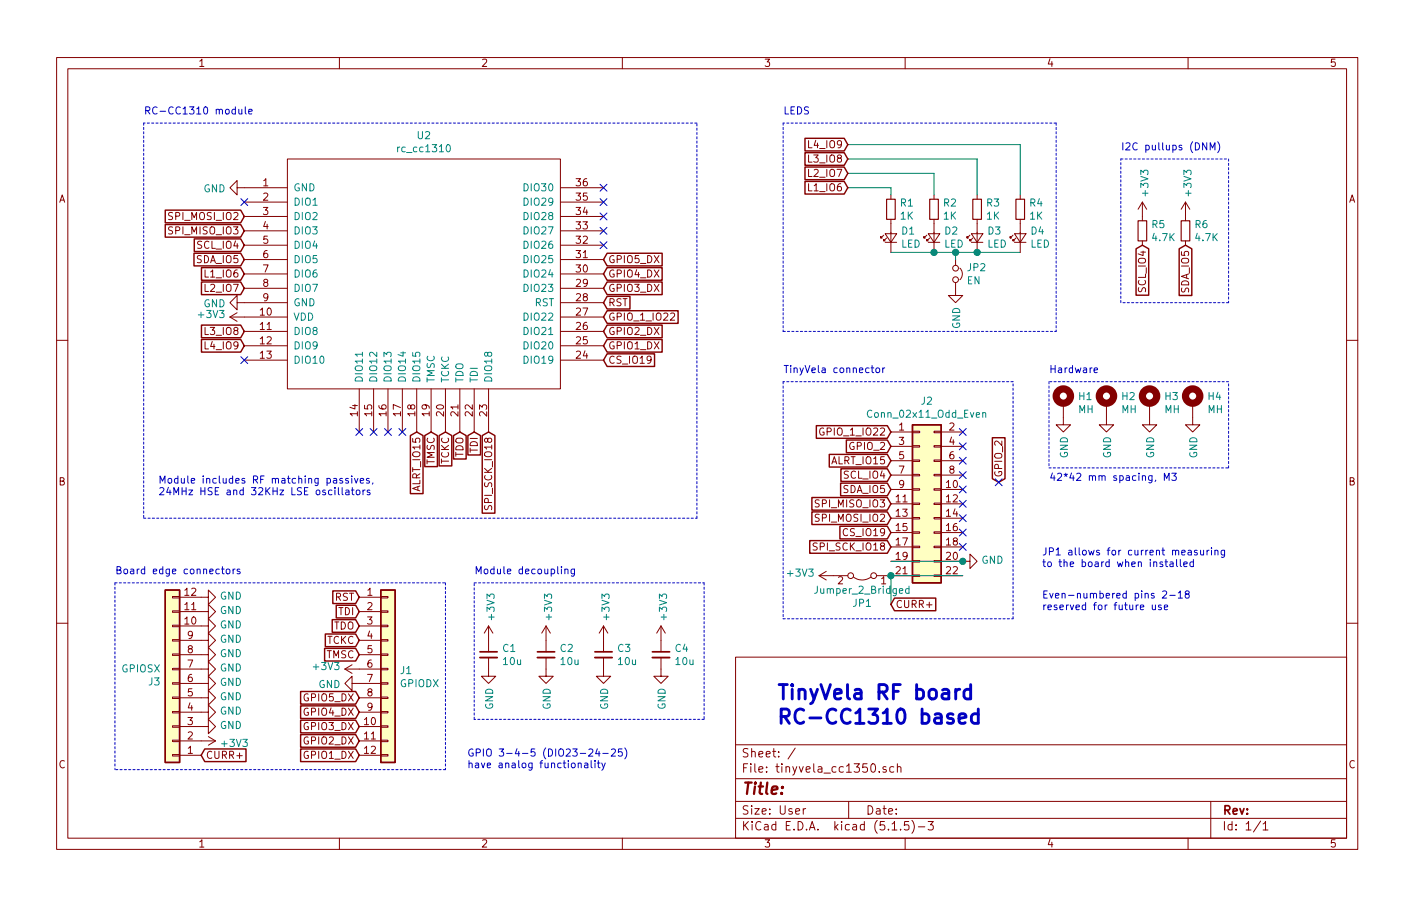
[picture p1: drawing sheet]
<svg xmlns="http://www.w3.org/2000/svg" width="250mm" height="160mm" viewBox="0 0 250 160" stroke-linecap="round" stroke-linejoin="round" font-family="sans-serif">
<g fill="none" stroke="#840000" stroke-width=".18">
<path d="M10 10.2h230v140h-230zM12 12.2h226v136h-226zM60 10.2v2M110 10.2v2M160 10.2v2M210 10.2v2M41.9 33.2v-1.3l-1.3 1.3 1.3 1.3v-1.3h8.9M43.2 35.7h7.6M43.2 38.3h7.6M50.8 28.1h48.3v40.6h-48.3zM99.1 33.2h7.6M99.1 35.7h7.6"/>
<path d="M99.1 38.3h7.6M157.5 34.5v.7M157.5 38.8v5.8M165.1 34.5v.7M165.1 38.8v5.8M172.7 34.5v.7M172.7 38.8v5.8M180.3 34.5v.7M180.3 38.8v5.8M201.9 35.7l-.7 1.3M201.9 35.7v3.3M201.9 35.7l.8 1.3"/>
<path d="M209.5 35.7l-.7 1.3M209.5 35.7v3.3M209.5 35.7l.8 1.3M40.6 56l1.3 .8M40.6 56h10.2M41.9 53.5v-1.3l-1.3 1.3 1.3 1.3v-1.3h8.9M41.9 55.3l-1.3 .7M43.2 40.8h7.6M43.2 43.3h7.6M43.2 45.9h7.6M43.2 48.4h7.6M43.2 51h7.6"/>
<path d="M43.2 58.6h7.6M99.1 56h7.6M99.1 40.8h7.6M99.1 43.3h7.6M99.1 45.9h7.6M99.1 48.4h7.6M99.1 51h7.6M99.1 53.5h7.6M99.1 58.6h7.6M118.5 55.5l.5-.2 .3 .4-.1 .2-.7 .7h.8M156.2 41.6l-.5 .5v-.3v.3h.3M156.5 41.3h2l-1 1.5z"/>
<path d="M156.5 42.8h2M156.7 42.1l-.5 .5v-.3v.3h.3M163.8 41.6l-.5 .5v-.3v.3h.3M164.1 41.3h2l-1 1.5zM164.1 42.8h2M164.3 42.1l-.5 .5v-.3v.3h.3M168.9 50v2.2h1.3l-1.3 1.3-1.3-1.3h1.3M168.9 45.9v1M169.7 47.4a1.41 1.41 0 0 1 0 2M171.4 41.6l-.5 .5v-.3v.3h.3M171.7 41.3h2l-1 1.5zM171.7 42.8h2"/>
<path d="M172 42.1l-.6 .5v-.3v.3h.3M179.1 41.6l-.5 .5v-.3v.3h.2M179.3 41.3h2.1l-1.1 1.5zM179.3 42.8h2.1M179.6 42.1l-.5 .5v-.3v.3h.2M201.9 42.6v.7M209.5 42.6v.7M10 60.2h2M43.2 61.1h7.6M43.2 63.7h7.6M63.5 68.7v7.7M66 68.7v7.7"/>
<path d="M68.6 68.7v7.7M71.1 68.7v7.7M73.7 68.7v7.7M76.2 68.7v7.7M78.7 68.7v7.7M81.3 68.7v7.7M83.8 68.7v7.7M86.4 68.7v7.7M99.1 61.1h7.6M99.1 63.7h7.6M145.6 75.7a.59 .59 0 0 0-.7 .6 .59 .59 0 0 0 .7 .6l.1-.5h-.3M157.5 76.4h3.8"/>
<path d="M157.5 78.9h3.8M161.3 78.8h1.3v.2h-1.3zM161.3 76.2h1.3v.3h-1.3zM165.1 78.8h1.3v.2h-1.3zM165.1 76.2h1.3v.3h-1.3zM166.4 76.4h3.8M166.4 78.9h3.8M188 71.3v3.8h1.2l-1.2 1.3-1.3-1.3h1.3M195.6 71.3v3.8h1.2l-1.2 1.3-1.3-1.3h1.3M203.2 71.3v3.8h1.3l-1.3 1.3-1.3-1.3h1.3M210.8 71.3v3.8h1.3l-1.3 1.3-1.3-1.3h1.3M238 60.2h2"/>
<path d="M85.7 89.4l-.1 .5 .3 .2 .3-.1 .2-.6h.4l.1 .2v.5M144.4 96.1l-.4-.1-.3 .2 .1 .3 .6 .3v.3l-.2 .1h-.5M157.5 86.5h3.8M157.5 89.1h3.8M157.5 91.6h3.8M157.5 94.1h3.8M157.5 96.7h3.8M157.5 99.2h3.8M157.5 81.4h3.8M157.5 84h3.8M161.3 94h1.3v.3h-1.3zM161.3 96.6h1.3v.2h-1.3z"/>
<path d="M161.3 99.1h1.3v.3h-1.3zM161.3 91.5h1.3v.2h-1.3zM161.3 86.4h1.3v.3h-1.3zM161.3 83.9h1.3v.2h-1.3zM161.3 81.3h1.3v.3h-1.3zM161.3 88.9h1.3v.3h-1.3zM165.1 94h1.3v.3h-1.3zM165.1 96.6h1.3v.2h-1.3zM165.1 99.1h1.3v.3h-1.3zM165.1 91.5h1.3v.2h-1.3zM165.1 86.4h1.3v.3h-1.3zM165.1 83.9h1.3v.2h-1.3z"/>
<path d="M165.1 81.3h1.3v.3h-1.3zM165.1 88.9h1.3v.3h-1.3zM166.4 99.2h5v-1.2l1.3 1.2-1.3 1.3v-1.3M166.4 86.5h3.8M166.4 89.1h3.8M166.4 91.6h3.8M166.4 94.1h3.8M166.4 96.7h3.8M166.4 81.4h3.8M166.4 84h3.8M10 110.2h2M30.5 115.6h1.2v.3h-1.2z"/>
<path d="M30.5 113.1h1.2v.2h-1.2zM30.5 110.5h1.2v.3h-1.2zM30.5 108h1.2v.2h-1.2zM30.5 105.4h1.2v.3h-1.2zM30.5 118.1h1.2v.3h-1.2zM31.7 110.7h5.1v-1.3l1.3 1.3-1.3 1.2v-1.2M31.7 113.2h5.1v-1.3l1.3 1.3-1.3 1.3v-1.3M31.7 115.7h5.1v-1.2l1.3 1.2-1.3 1.3v-1.3M31.7 118.3h5.1v-1.3l1.3 1.3-1.3 1.2v-1.2M31.7 108.1h5.1v-1.3l1.3 1.3-1.3 1.3v-1.3M31.7 105.6h5.1v-1.3l1.3 1.3-1.3 1.2v-1.2M61 118.3h6.3"/>
<path d="M61 118.3l1.2 .7M62.2 117.5l-1.2 .8M63.5 110.7h3.8M63.5 108.1h3.8M63.5 105.6h3.8M63.5 115.7h3.8M63.5 113.2h3.8M67.3 115.6h1.3v.3h-1.3zM67.3 113.1h1.3v.2h-1.3zM67.3 110.5h1.3v.3h-1.3zM67.3 108h1.3v.2h-1.3zM67.3 118.1h1.3v.3h-1.3z"/>
<path d="M67.3 105.4h1.3v.3h-1.3zM86.4 116.2v3.3h1.2l-1.2 1.3-1.3-1.3h1.3M86.4 110.7v4.5M86.4 110.7l-.8 1.2M86.4 110.7l.7 1.2M96.5 116.2v3.3h1.3l-1.3 1.3-1.3-1.3h1.3M96.5 110.7v4.5M96.5 110.7l-.7 1.2M96.5 110.7l.8 1.2M106.7 116.2v3.3h1.2l-1.2 1.3-1.3-1.3h1.3M106.7 110.7v4.5M106.7 110.7l-.8 1.2"/>
<path d="M106.7 110.7l.7 1.2M116.8 116.2v3.3h1.3l-1.3 1.3-1.2-1.3h1.2M116.8 110.7l-.7 1.2M116.8 110.7v4.5M116.8 110.7l.8 1.2M130 116.2h108v32h-108zM144.8 101.8h5.1M144.8 101.8l1.2 .7M146 101l-1.2 .8M150.9 102a2.54 2.54 0 0 0 3 0M154.9 101.8h6.4M161.3 101.6h1.3v.3h-1.3z"/>
<path d="M165.1 101.6h1.3v.3h-1.3zM166.4 101.8h3.8M238 110.2h2M30.5 123.2h1.2v.3h-1.2zM30.5 125.8h1.2v.2h-1.2zM30.5 128.3h1.2v.3h-1.2zM30.5 130.8h1.2v.3h-1.2zM30.5 120.7h1.2v.2h-1.2zM30.5 133.4h1.2v.2h-1.2zM31.7 120.8h5.1v-1.3l1.3 1.3-1.3 1.3v-1.3M31.7 128.4h5.1v-1.2l1.3 1.2-1.3 1.3v-1.3M31.7 125.9h5.1v-1.3l1.3 1.3-1.3 1.3v-1.3"/>
<path d="M31.7 123.4h5.1v-1.3l1.3 1.3-1.3 1.2v-1.2M31.7 131h6.4M31.7 133.5h3.9M36.8 130.2l1.3 .8M38.1 131l-1.3 .7M62.2 120.8v-1.3l-1.2 1.3 1.2 1.3v-1.3h5.1M63.5 131h3.8M63.5 133.5h3.8M63.5 128.4h3.8M63.5 125.9h3.8M63.5 123.4h3.8M67.3 123.2h1.3v.3h-1.3z"/>
<path d="M67.3 125.8h1.3v.2h-1.3zM67.3 128.3h1.3v.3h-1.3zM67.3 130.8h1.3v.3h-1.3zM67.3 133.4h1.3v.2h-1.3zM67.3 120.7h1.3v.2h-1.3zM130 137.7h108M130 131.7h108M140.6 132.2l-1.3 2M155.4 136.4v.1M156.6 135.6l-.3-.1-.2 .2v.3l.5 .1v.3h-.5M158 135.6l-.4-.1-.3 .3v.6l.3 .1 .4-.1M158.6 135.7l.2-.2 .4 .1 .1 .9"/>
<path d="M158.6 135v1.5M60 148.2v2M110 148.2v2M130 144.7h108M130 141.7h108M142 142.9v1M142.4 142.9l-.4 .3M150 141.7v3M157.7 146.7h.8M159.2 146.6v.1M160 148.2v2M160.6 145.2h-.7l-.1 .7 .2-.1 .6 .1 .1 .2-.1 .5-.2 .1-.6-.1"/>
<path d="M161.2 145a1.71 1.71 0 0 1 0 2.3M162.3 146.2h1.2M164.1 145.2h.9l-.5 .6 .4 .1v.7l-.2 .1-.6-.1M210 148.2v2M214 141.7v6.5M222.8 145.1l-1.2 2M223.3 145.7l.4-.5v1.5M223.3 146.7h.8"/>
<circle cx="168.9" cy="49.4" r=".51"/>
<circle cx="168.9" cy="47.4" r=".51"/>
<circle cx="150.4" cy="101.8" r=".51"/>
<circle cx="154.4" cy="101.8" r=".51"/>
</g>
<path d="M84.8 116.2h3.1M95 116.2h3M105.2 116.2h3M115.3 116.2h3.1" fill="none" stroke="#840000" stroke-width=".33"/>
<path d="M84.8 115.2h3.1M95 115.2h3M105.2 115.2h3M115.3 115.2h3.1" fill="none" stroke="#840000" stroke-width=".3"/>
<g fill="none" stroke="#840000" stroke-width="1.3">
<circle cx="188" cy="70" r="1.27"/>
<circle cx="195.6" cy="70" r="1.27"/>
<circle cx="203.2" cy="70" r="1.27"/>
<circle cx="210.8" cy="70" r="1.27"/>
</g>
<g fill="#ffffc2" stroke="#ffffc2" stroke-width=".18">
<path d="M29.2 104.3h2.5v30.5h-2.5z"/>
<path d="M67.3 104.3h2.5v30.5h-2.5z"/>
<path d="M161.3 75.1h5.1v27.9h-5.1z"/>
</g>
<g fill="none" stroke="#840000" stroke-width=".25">
<path d="M29.2 39.7h13.3l.7 1.1-.7 1.1h-13.3zM29.2 37.1h13.3l.7 1.2-.7 1.1h-13.3zM142.3 32.1h6.9l.7 1.1-.7 1.1h-6.9zM142.3 29.5h6.9l.7 1.1-.7 1.2h-6.9zM142.3 27h6.9l.7 1.1-.7 1.1h-6.9zM142.3 24.4h6.9l.7 1.2-.7 1.1h-6.9zM34.3 44.8h8.2l.7 1.1-.7 1.1h-8.2zM34.3 42.2h8.2l.7 1.1-.7 1.2h-8.2zM35.6 47.3h6.9l.7 1.1-.7 1.1h-6.9zM35.6 49.8h6.9l.7 1.2-.7 1.1h-6.9zM35.6 57.5h6.9l.7 1.1-.7 1.1h-6.9zM107.3 52.4h4.1v2.2h-4.1l-.6-1.1z"/>
<path d="M107.3 54.9h12.6v2.3h-12.6l-.6-1.2zM107.3 57.5h9.7v2.2h-9.7l-.6-1.1zM107.3 44.8h9.7v2.2h-9.7l-.6-1.1zM107.3 47.3h9.7v2.2h-9.7l-.6-1.1zM107.3 49.8h9.7v2.3h-9.7l-.6-1.1zM200.8 44l1.1-.7 1.1 .7v8.2h-2.2zM208.4 44l1.1-.7 1.2 .7v8.2h-2.3zM35.6 60h6.9l.7 1.1-.7 1.1h-6.9zM72.5 77l1.2-.6 1.1 .6v10.3h-2.3zM75.1 77l1.1-.6 1.1 .6v5.5h-2.2zM77.6 77l1.1-.6 1.2 .6v5.4h-2.3zM80.2 77l1.1-.6 1.1 .6v4.1h-2.2z"/>
<path d="M82.7 77l1.1-.6 1.1 .6v3.4h-2.2zM85.2 77l1.2-.6 1.1 .6v13.7h-2.3zM107.3 62.5h8.4v2.3h-8.4l-.6-1.1zM107.3 60h9.7v2.2h-9.7l-.6-1.1zM144.3 75.2h12.5l.7 1.2-.7 1.1h-12.5zM149.6 77.8h7.2l.7 1.1-.7 1.1h-7.2zM161.3 75.1h5.1v27.9h-5.1zM175.4 77.4h2.2v7.2l-1.1 .7-1.1-.7zM143.1 95.6h13.7l.7 1.1-.7 1.1h-13.7zM143.5 87.9h13.3l.7 1.2-.7 1.1h-13.3zM143.5 90.5h13.3l.7 1.1-.7 1.1h-13.3zM146.6 80.3h10.2l.7 1.1-.7 1.2h-10.2z"/>
<path d="M148.5 93h8.3l.7 1.1-.7 1.2h-8.3zM148.6 85.4h8.2l.7 1.1-.7 1.1h-8.2zM148.6 82.9h8.2l.7 1.1-.7 1.1h-8.2zM29.2 104.3h2.5v30.5h-2.5zM57.4 114.6h5.5l.6 1.1-.6 1.2h-5.5zM57.5 112.1h5.4l.6 1.1-.6 1.1h-5.4zM58.7 109.5h4.2l.6 1.2-.6 1.1h-4.2zM58.8 104.5h4.1l.6 1.1-.6 1.1h-4.1zM59.4 107h3.5l.6 1.1-.6 1.1h-3.5zM67.3 104.3h2.5v30.5h-2.5zM158.1 105.7h7.3v2.3h-7.3l-.6-1.2zM36.2 132.4h7.3v2.2h-7.3l-.6-1.1z"/>
<path d="M53.1 132.4h9.8l.6 1.1-.6 1.1h-9.8zM53.1 122.2h9.8l.6 1.2-.6 1.1h-9.8zM53.1 124.8h9.8l.6 1.1-.6 1.1h-9.8zM53.1 127.3h9.8l.6 1.1-.6 1.2h-9.8zM53.1 129.9h9.8l.6 1.1-.6 1.1h-9.8z"/>
</g>
<path d="M79 25.7l.2-.1a.67 .67 0 0 1 .4 .6 .67 .67 0 0 1-.4 .6l-.3-.4zM64.1 62.3v.7M173.7 73.1l.2-.2 .3 .1v.8M173.7 72.9v.9M160.7 104.1h-.4l-.2 .2 .1 .5h.5M160.7 103.6v1.3" fill="none" stroke="#008484" stroke-width=".18"/>
<path d="M156.7 35.2h1.5v3.6h-1.5zM164.3 35.2h1.6v3.6h-1.6zM172 35.2h1.5v3.6h-1.5zM179.6 35.2h1.5v3.6h-1.5zM201.2 39h1.5v3.6h-1.5zM208.8 39h1.5v3.6h-1.5z" fill="none" stroke="#840000" stroke-width=".2"/>
<g fill="none" stroke="#0000c2" stroke-width=".18" stroke-dasharray=".4 .4">
<path d="M25.4 21.8v69.8M123.2 21.8h-97.8M138.4 21.8v36.8M186.7 21.8v36.8M186.7 21.8h-48.3M198.1 28.1h19.1M217.2 28.1v25.4M138.4 58.6h48.3M198.1 53.5v-25.4M217.2 53.5h-19.1M138.4 67.5v41.9M179.1 67.5h-40.7"/>
<path d="M185.4 67.5v15.2M217.2 67.5h-31.8M25.4 91.6h97.8M123.2 91.6v-69.8M185.4 82.7h31.8M217.2 82.7v-15.2M20.3 103h58.4M20.3 103v33.1M78.7 103v33.1M83.8 103h40.7M124.5 103v24.2M138.4 109.4h40.7"/>
<path d="M179.1 109.4v-41.9M78.7 136.1h-58.4M83.8 127.2v-24.2M124.5 127.2h-40.7"/>
</g>
<path d="M149.9 30.6h15.2v3.9M149.9 28.1h22.8v6.4M149.9 25.6h30.4v8.9M149.9 33.2h7.6v1.3M157.5 44.6h22.8M168.9 44.6v1.3M157.5 99.2h12.7M170.2 101.8h-12.7v5" fill="none" stroke="#008400" stroke-width=".18"/>
<g fill="none" stroke="#0000c2" stroke-width=".18">
<path d="M42.2 19.3l.1 .8 .3 .1 .1-.2M42.7 19.3v.9M43.4 18.9v1.1l.1 .2M44 19.7l.6-.1-.1-.2-.4-.1-.1 .2v.6h.5M213.3 25.2v1.3l-.7-1.3v1.3M213.9 26.5v-1.3l.4 1 .5-1v1.3M215.2 25.1a1.47 1.47 0 0 1 0 1.9M154 65h.5M154.2 64.6v1.1l.3 .2M154.9 65.1l.3-.1 .3 .3-.1 .5-.3 .1-.3-.3zM156 65v.9M156.4 65l-.4 .3"/>
<path d="M193.4 65.4l.6-.1v-.2l-.4-.1-.2 .2 .1 .6h.5M59.8 86.2v1.1l.2 .2M60.5 86.2v1.1l.2 .2M60.5 84.6h-.3l-.2 .1 .1 .2 .4 .2v.3h-.5M61.1 86.7h.5l.1 .8M61.6 84.6h-.3l-.2 .1v.2l.5 .2v.3h-.5M61.7 86.9l-.4 .1-.2 .2v.2h.6M62.1 86.6h.5M62.2 84.1v.2M62.2 84.6v.8M62.3 86.2v1.1l.3 .2M62.7 84.6l.3 .8 .3-.8"/>
<path d="M63.1 86.7l.3-.1 .2 .3-.1 .5-.3 .1-.2-.2zM63.7 85l.6-.1-.1-.3h-.3l-.2 .1 .1 .7h.4M64.2 86.6v.9M64.5 86.6l-.3 .3M65.3 84.6h-.4l-.1 .1v.2l.5 .2v.3h-.5M65.4 86.7l-.3-.1-.2 .2v.2l.5 .1v.3h-.5M65.9 85.4l-.1 .2M204.3 84.9l-.1 .2M205.8 84.9v-1.2l.4 .9 .5-.9v1.2M205.9 99.3h.5M206.1 98.9v1.1l.3 .2M206.8 99.4h.5l.1 .8"/>
<path d="M207.1 83.7h.8l-.4 .4 .3 .2 .1 .4-.2 .2-.6-.1M207.4 99.6l-.4 .1-.2 .2v.2h.6M208 98.9v1.1l.2 .2M208.6 98.9v1.1l.2 .2M209.2 99.7l.7-.1-.1-.2-.4-.1-.2 .2 .1 .6h.5M210 97.3h.5l.1 .8M210.6 97.6h-.4l-.2 .2v.3h.6M210.9 99.4l-.3-.1-.3 .3 .2 .5h.4M210.9 98.9v1.3M211.6 97.3h-.3l-.2 .1 .1 .2 .4 .2v.3h-.5M212.2 97.3l.1 .8h.3l.2-.1M212.8 97.3v.8"/>
<path d="M213.4 97.3v.8M213.7 97.3l-.3 .2M214.1 96.8v.2M214.1 97.3v.8M214.8 97.4l.1-.1h.3l.1 .8M214.8 97.3v.8M216.5 97.3v1l-.3 .2h-.3M216.5 97.3h-.4l-.3 .2 .2 .6h.5M39.1 100.6h.5M39.3 100.2v1.1l.3 .1M40 100.7l.2-.1 .4 .1v.5l-.1 .2h-.3l-.2-.1zM41.2 100.6v.8"/>
<path d="M41.6 100.6h-.3l-.1 .2M42.4 100.6h-.3l-.2 .2 .1 .2 .4 .1v.3h-.5M99.2 100.2v.1M99.2 100.6v.8M99.8 100.7l.2-.1h.3l.1 .8M99.8 100.6v.8M101.5 100.6v1l-.2 .3-.3-.1M101.5 100.6h-.3l-.3 .2 .2 .6h.4M203.7 106.9l.1 .8 .2 .1 .2-.1M204.2 106.9v.9M205.3 107l-.3-.1-.2 .2v.2l.5 .1v.3h-.5M205.5 104.6l.5-.1 .2 .3v.2l-.8 .7h.8"/>
<path d="M205.8 107.4l.6-.1-.1-.3-.3-.1-.2 .2 .1 .6h.4M206.8 105.2h.9M208.3 104.8l.3-.3v1.2M208.3 105.7h.7M209.7 105l-.2-.1v-.3l.2-.1h.4l.1 .4-.6 .2-.1 .1v.3l.2 .2h.4l.1-.2v-.4l-.2-.1M102.2 135l.2-.1h.3v.8M103.4 134.9h.4l.1 .8M103.9 135.2h-.4l-.2 .2 .1 .3h.5M104.1 132.5l.5-.1 .2 .4-.1 .2-.7 .7h.8M104.5 134.5v1l.2 .2M105.2 134.5v.1M105.2 134.9v.8"/>
<path d="M105.6 132.3l-.3 .9h.8M105.6 134.9h.5M105.8 134.5v1l.3 .2M105.9 132.8v.9M106.4 134.9l.3 .8M106.6 133.2h.9M107 134.9l-.4 1.1-.2 .2M108.1 132.5l.5-.1 .2 .4-.1 .2-.7 .7h.8M110 132.4h-.7v.6l.2-.1 .5 .1v.5l-.2 .2-.5-.2M110.4 132.2a1.47 1.47 0 0 1 0 2"/>
</g>
<path d="M169.5 127l1.2-.2-.1-.5-.7-.1-.4 .3v1l.1 .3 .3 .1 .7-.1M169.6 121.9a.64 .64 0 0 0-.7 .4M171.6 122l-.7-.1-.3 .1-.2 .3v.8l.2 .3 .3 .2 .7-.2M171.6 121v2.6M172.9 126.3l-.7-.1-.5 .5v.7l.3 .4 .2 .1 .7-.1M172.9 125.3v2.6" fill="none" stroke="#0000c2" stroke-width=".51"/>
<g fill="#008400" stroke="#008400" stroke-width=".25">
<circle cx="170.2" cy="99.2" r=".51"/>
<circle cx="157.5" cy="101.8" r=".51"/>
<circle cx="165.1" cy="44.6" r=".51"/>
<circle cx="172.7" cy="44.6" r=".51"/>
<circle cx="168.9" cy="44.6" r=".51"/>
</g>
<g fill="none" stroke="#000084" stroke-width=".18">
<path d="M42.6 35.1l1.2 1.2M43.8 35.1l-1.2 1.2M106.1 37.7l1.2 1.2M106.1 35.1l1.2 1.2M106.1 32.6l1.2 1.2M107.3 37.7l-1.2 1.2M107.3 35.1l-1.2 1.2M107.3 32.6l-1.2 1.2M106.1 42.7l1.2 1.3M106.1 40.2l1.2 1.2M107.3 42.7l-1.2 1.3M107.3 40.2l-1.2 1.2"/>
<path d="M42.6 63.1l1.2 1.2M43.8 63.1l-1.2 1.2M62.9 75.8l1.2 1.2M64.1 75.8l-1.2 1.2M65.4 75.8l1.2 1.2M66.6 75.8l-1.2 1.2M68 75.8l1.2 1.2M69.2 75.8l-1.2 1.2M70.5 75.8l1.2 1.2M71.7 75.8l-1.2 1.2M169.6 78.3l1.2 1.2M169.6 75.8l1.2 1.2"/>
<path d="M170.8 75.8l-1.2 1.2M170.8 78.3l-1.2 1.2M169.6 80.8l1.2 1.3M169.6 83.4l1.2 1.2M169.6 85.9l1.2 1.2M169.6 88.5l1.2 1.2M169.6 91l1.2 1.2M169.6 93.5l1.2 1.3M169.6 96.1l1.2 1.2M170.8 91l-1.2 1.2M170.8 80.8l-1.2 1.3M170.8 83.4l-1.2 1.2"/>
<path d="M170.8 85.9l-1.2 1.2M170.8 88.5l-1.2 1.2M170.8 93.5l-1.2 1.3M170.8 96.1l-1.2 1.2M175.9 84.6l1.2 1.3M177.1 84.6l-1.2 1.3"/>
</g>
<g font-size="3.5" fill="#0000c2">
<text x="137.2" y="123.7">TinyVela RF board</text>
<text x="137.2" y="128">RC-CC1310 based</text>
</g>
<text font-size="2.8" fill="#840000" x="131" y="140.5">Title:</text>
<g font-size="2.1" fill="#840000">
<text x="131" y="136.6">File: tinyvela_cc1350.sch</text>
<text x="131" y="133.9">Sheet: /</text>
<text x="131" y="146.8">KiCad E.D.A. kicad (5.1.5)-3</text>
<text x="131" y="144">Size: User</text>
<text x="153" y="144">Date:</text>
<text x="216" y="144">Rev:</text>
<text x="216" y="146.8">Id: 1/1</text>
</g>
<g font-size="1.8" fill="#840000">
<text x="35" y="11.8">1</text>
<text x="85" y="11.8">2</text>
<text x="135" y="11.8">3</text>
<text x="185" y="11.8">4</text>
<text x="235" y="11.8">5</text>
<text x="143.2" y="28.7">L3_IO8</text>
<text x="143.2" y="26.2">L4_IO9</text>
<text x="10.4" y="35.8">A</text>
<text x="46.5" y="32.9">1</text>
<text x="46.5" y="35.5">2</text>
<text x="101.9" y="35.5">35</text>
<text x="101.9" y="32.9">36</text>
<text x="143.2" y="33.8">L1_IO6</text>
<text x="143.2" y="31.3">L2_IO7</text>
<text x="238.4" y="35.8">A</text>
<text x="30.2" y="41.4">SPI_MISO_IO3</text>
<text x="30.2" y="38.9">SPI_MOSI_IO2</text>
<text x="46.5" y="38">3</text>
<text x="46.5" y="40.6">4</text>
<text x="101.9" y="40.6">33</text>
<text x="101.9" y="38">34</text>
<text x="34.8" y="46.5">SDA_IO5</text>
<text x="35" y="44">SCL_IO4</text>
<text x="46.5" y="43.1">5</text>
<text x="46.5" y="45.6">6</text>
<text x="101.9" y="45.6">31</text>
<text x="101.9" y="43.1">32</text>
<text x="107.5" y="46.5">GPIO5_DX</text>
<text x="36.5" y="49.1">L1_IO6</text>
<text x="36.5" y="51.6">L2_IO7</text>
<text x="46.5" y="48.2">7</text>
<text x="46.5" y="50.7">8</text>
<text x="46.5" y="53.3">9</text>
<text x="101.9" y="53.3">28</text>
<text x="101.9" y="50.7">29</text>
<text x="101.9" y="48.2">30</text>
<text x="107.5" y="49.1">GPIO4_DX</text>
<text x="107.5" y="51.6">GPIO3_DX</text>
<text x="202.6" y="51.5" transform="rotate(-90 202.6 51.5)">SCL_IO4</text>
<text x="210.2" y="51.7" transform="rotate(-90 210.2 51.7)">SDA_IO5</text>
<text x="36.5" y="59.2">L3_IO8</text>
<text x="46" y="55.8">10</text>
<text x="46" y="58.3">11</text>
<text x="101.9" y="58.3">26</text>
<text x="101.9" y="55.8">27</text>
<text x="107.5" y="54.1">RST</text>
<text x="107.5" y="56.7">GPIO_1_IO22</text>
<text x="107.5" y="59.2">GPIO2_DX</text>
<text x="36.5" y="61.8">L4_IO9</text>
<text x="46" y="60.9">12</text>
<text x="46" y="63.4">13</text>
<text x="101.9" y="63.4">24</text>
<text x="101.9" y="60.9">25</text>
<text x="107.5" y="64.3">CS_IO19</text>
<text x="107.5" y="61.8">GPIO1_DX</text>
<text x="63.2" y="73.5" transform="rotate(-90 63.2 73.5)">14</text>
<text x="65.8" y="73.5" transform="rotate(-90 65.8 73.5)">15</text>
<text x="68.3" y="73.5" transform="rotate(-90 68.3 73.5)">16</text>
<text x="70.9" y="73.5" transform="rotate(-90 70.9 73.5)">17</text>
<text x="73.4" y="73.5" transform="rotate(-90 73.4 73.5)">18</text>
<text x="75.9" y="73.5" transform="rotate(-90 75.9 73.5)">19</text>
<text x="78.5" y="73.5" transform="rotate(-90 78.5 73.5)">20</text>
<text x="81" y="73.5" transform="rotate(-90 81 73.5)">21</text>
<text x="83.6" y="73.5" transform="rotate(-90 83.6 73.5)">22</text>
<text x="86.1" y="73.5" transform="rotate(-90 86.1 73.5)">23</text>
<text x="145.5" y="77">GPIO_1_IO22</text>
<text x="158.9" y="76.1">1</text>
<text x="167.8" y="76.1">2</text>
<text x="76.8" y="82.2" transform="rotate(-90 76.8 82.2)">TMSC</text>
<text x="79.4" y="82.1" transform="rotate(-90 79.4 82.1)">TCKC</text>
<text x="81.9" y="80.9" transform="rotate(-90 81.9 80.9)">TDO</text>
<text x="84.5" y="80" transform="rotate(-90 84.5 80)">TDI</text>
<text x="147.2" y="82.1">ALRT_IO15</text>
<text x="150.3" y="79.5">GPIO_2</text>
<text x="158.9" y="78.7">3</text>
<text x="158.9" y="81.2">5</text>
<text x="158.9" y="83.7">7</text>
<text x="167.8" y="78.7">4</text>
<text x="167.8" y="81.2">6</text>
<text x="167.8" y="83.7">8</text>
<text x="10.4" y="85.8">B</text>
<text x="74.3" y="86.7" transform="rotate(-90 74.3 86.7)">ALRT_IO15</text>
<text x="87" y="89.5" transform="rotate(-90 87 89.5)">SPI_SCK_IO18</text>
<text x="144.5" y="89.7">SPI_MISO_IO3</text>
<text x="149.1" y="87.2">SDA_IO5</text>
<text x="149.3" y="84.6">SCL_IO4</text>
<text x="158.4" y="88.8">11</text>
<text x="158.9" y="86.3">9</text>
<text x="167.3" y="86.3">10</text>
<text x="167.3" y="88.8">12</text>
<text x="177.2" y="84.5" transform="rotate(-90 177.2 84.5)">GPIO_2</text>
<text x="238.4" y="85.8">B</text>
<text x="144.5" y="92.2">SPI_MOSI_IO2</text>
<text x="149.4" y="94.8">CS_IO19</text>
<text x="158.4" y="91.4">13</text>
<text x="158.4" y="93.9">15</text>
<text x="167.3" y="91.4">14</text>
<text x="167.3" y="93.9">16</text>
<text x="144.3" y="97.3">SPI_SCK_IO18</text>
<text x="158.4" y="96.4">17</text>
<text x="158.4" y="99">19</text>
<text x="158.4" y="101.5">21</text>
<text x="167.3" y="96.4">18</text>
<text x="167.3" y="99">20</text>
<text x="167.3" y="101.5">22</text>
<text x="32.7" y="107.9">11</text>
<text x="32.7" y="105.3">12</text>
<text x="59.2" y="106.2">RST</text>
<text x="64.9" y="105.3">1</text>
<text x="64.9" y="107.9">2</text>
<text x="148.1" y="103.3">2</text>
<text x="158.3" y="107.5">CURR+</text>
<text x="32.7" y="110.4">10</text>
<text x="33.2" y="112.9">9</text>
<text x="57.8" y="113.8">TCKC</text>
<text x="59" y="111.3">TDO</text>
<text x="59.9" y="108.8">TDI</text>
<text x="64.9" y="110.4">3</text>
<text x="64.9" y="112.9">4</text>
<text x="33.2" y="118">7</text>
<text x="33.2" y="115.5">8</text>
<text x="57.7" y="116.4">TMSC</text>
<text x="64.9" y="115.5">5</text>
<text x="64.9" y="118">6</text>
<text x="33.2" y="125.6">4</text>
<text x="33.2" y="123.1">5</text>
<text x="33.2" y="120.6">6</text>
<text x="53.9" y="124">GPIO5_DX</text>
<text x="64.9" y="120.6">7</text>
<text x="64.9" y="123.1">8</text>
<text x="64.9" y="125.6">9</text>
<text x="33.2" y="130.7">2</text>
<text x="33.2" y="128.2">3</text>
<text x="53.9" y="126.5">GPIO4_DX</text>
<text x="53.9" y="129.1">GPIO3_DX</text>
<text x="53.9" y="131.6">GPIO2_DX</text>
<text x="64.4" y="128.2">10</text>
<text x="64.4" y="130.7">11</text>
<text x="10.4" y="135.8">C</text>
<text x="33.2" y="133.3">1</text>
<text x="36.3" y="134.2">CURR+</text>
<text x="53.9" y="134.2">GPIO1_DX</text>
<text x="64.4" y="133.3">12</text>
<text x="238.4" y="135.8">C</text>
<text x="35" y="149.8">1</text>
<text x="85" y="149.8">2</text>
<text x="135" y="149.8">3</text>
<text x="185" y="149.8">4</text>
<text x="235" y="149.8">5</text>
</g>
<g font-size="1.8" fill="#0000c2">
<text x="25.4" y="20.2">RC-CC1310 module</text>
<text x="138.4" y="20.2">LEDS</text>
<text x="198.1" y="26.6">I2C pullups (DNM)</text>
<text x="138.4" y="66">TinyVela connector</text>
<text x="185.4" y="66">Hardware</text>
<text x="27.9" y="85.5">Module includes RF matching passives,</text>
<text x="27.9" y="87.5">24MHz HSE and 32KHz LSE oscillators</text>
<text x="185.4" y="85">42*42 mm spacing, M3</text>
<text x="20.3" y="101.5">Board edge connectors</text>
<text x="83.8" y="101.5">Module decoupling</text>
<text x="184.1" y="98.2">JP1 allows for current measuring</text>
<text x="184.1" y="100.2">to the board when installed</text>
<text x="184.1" y="105.8">Even-numbered pins 2-18</text>
<text x="184.1" y="107.9">reserved for future use</text>
<text x="82.5" y="133.7">GPIO 3-4-5 (DIO23-24-25)</text>
<text x="82.5" y="135.8">have analog functionality</text>
</g>
<g font-size="1.8" fill="#008484">
<text x="70.7" y="26.9">rc_cc1310</text>
<text x="73.8" y="24.6">U2</text>
<text x="36" y="34">GND</text>
<text x="51.8" y="33.8">GND</text>
<text x="92.9" y="33.8">DIO30</text>
<text x="203" y="34.5" transform="rotate(-90 203 34.5)">+3V3</text>
<text x="210.6" y="34.5" transform="rotate(-90 210.6 34.5)">+3V3</text>
<text x="51.8" y="36.4">DIO1</text>
<text x="51.8" y="38.9">DIO2</text>
<text x="51.8" y="41.4">DIO3</text>
<text x="92.9" y="41.4">DIO27</text>
<text x="92.9" y="38.9">DIO28</text>
<text x="92.9" y="36.4">DIO29</text>
<text x="159.2" y="36.5">R1</text>
<text x="159.2" y="38.8">1K</text>
<text x="159.4" y="41.5">D1</text>
<text x="166.8" y="36.5">R2</text>
<text x="166.8" y="38.8">1K</text>
<text x="167" y="41.5">D2</text>
<text x="174.4" y="36.5">R3</text>
<text x="174.4" y="38.8">1K</text>
<text x="174.7" y="41.5">D3</text>
<text x="182" y="36.5">R4</text>
<text x="182" y="38.8">1K</text>
<text x="182.3" y="41.5">D4</text>
<text x="203.6" y="40.3">R5</text>
<text x="211.3" y="40.3">R6</text>
<text x="51.8" y="44">DIO4</text>
<text x="51.8" y="46.5">DIO5</text>
<text x="92.9" y="46.5">DIO25</text>
<text x="92.9" y="44">DIO26</text>
<text x="159.3" y="43.8">LED</text>
<text x="166.9" y="43.8">LED</text>
<text x="171" y="47.9">JP2</text>
<text x="174.5" y="43.8">LED</text>
<text x="182.1" y="43.8">LED</text>
<text x="203.8" y="42.6">4.7K</text>
<text x="211.4" y="42.6">4.7K</text>
<text x="51.8" y="49.1">DIO6</text>
<text x="51.8" y="51.6">DIO7</text>
<text x="92.9" y="51.6">DIO23</text>
<text x="92.9" y="49.1">DIO24</text>
<text x="170.9" y="50.3">EN</text>
<text x="35.2" y="56.2">+3V3</text>
<text x="36" y="54.3">GND</text>
<text x="51.8" y="54.1">GND</text>
<text x="51.8" y="56.7">VDD</text>
<text x="51.8" y="59.2">DIO8</text>
<text x="92.9" y="59.2">DIO21</text>
<text x="92.9" y="56.7">DIO22</text>
<text x="94.5" y="54.1">RST</text>
<text x="169.7" y="58.2" transform="rotate(-90 169.7 58.2)">GND</text>
<text x="51.8" y="61.8">DIO9</text>
<text x="51.8" y="64.3">DIO10</text>
<text x="92.9" y="64.3">DIO19</text>
<text x="92.9" y="61.8">DIO20</text>
<text x="64.1" y="67.7" transform="rotate(-90 64.1 67.7)">DIO11</text>
<text x="66.7" y="67.7" transform="rotate(-90 66.7 67.7)">DIO12</text>
<text x="69.2" y="67.7" transform="rotate(-90 69.2 67.7)">DIO13</text>
<text x="71.8" y="67.7" transform="rotate(-90 71.8 67.7)">DIO14</text>
<text x="74.3" y="67.7" transform="rotate(-90 74.3 67.7)">DIO15</text>
<text x="76.8" y="67.7" transform="rotate(-90 76.8 67.7)">TMSC</text>
<text x="79.4" y="67.7" transform="rotate(-90 79.4 67.7)">TCKC</text>
<text x="81.9" y="67.7" transform="rotate(-90 81.9 67.7)">TDO</text>
<text x="84.5" y="67.7" transform="rotate(-90 84.5 67.7)">TDI</text>
<text x="87" y="67.7" transform="rotate(-90 87 67.7)">DIO18</text>
<text x="162.9" y="71.5">J2</text>
<text x="190.7" y="70.7">H1</text>
<text x="198.3" y="70.7">H2</text>
<text x="206" y="70.7">H3</text>
<text x="213.6" y="70.7">H4</text>
<text x="153.8" y="73.9">Conn_02x11_Odd_Even</text>
<text x="190.6" y="73">MH</text>
<text x="198.2" y="73">MH</text>
<text x="205.8" y="73">MH</text>
<text x="213.5" y="73">MH</text>
<text x="188.8" y="81" transform="rotate(-90 188.8 81)">GND</text>
<text x="196.4" y="81" transform="rotate(-90 196.4 81)">GND</text>
<text x="204" y="81" transform="rotate(-90 204 81)">GND</text>
<text x="211.6" y="81" transform="rotate(-90 211.6 81)">GND</text>
<text x="139.4" y="101.9">+3V3</text>
<text x="173.5" y="99.7">GND</text>
<text x="38.9" y="106">GND</text>
<text x="144.4" y="105">Jumper_2_Bridged</text>
<text x="150.8" y="107.3">JP1</text>
<text x="155.7" y="103.3">1</text>
<text x="38.9" y="111.1">GND</text>
<text x="38.9" y="113.6">GND</text>
<text x="38.9" y="108.5">GND</text>
<text x="87.4" y="109.4" transform="rotate(-90 87.4 109.4)">+3V3</text>
<text x="97.6" y="109.4" transform="rotate(-90 97.6 109.4)">+3V3</text>
<text x="107.7" y="109.4" transform="rotate(-90 107.7 109.4)">+3V3</text>
<text x="117.9" y="109.4" transform="rotate(-90 117.9 109.4)">+3V3</text>
<text x="21.5" y="118.9">GPIOSX</text>
<text x="38.9" y="116.2">GND</text>
<text x="38.9" y="118.7">GND</text>
<text x="55.5" y="118.5">+3V3</text>
<text x="70.8" y="119.2">J1</text>
<text x="88.9" y="115.3">C1</text>
<text x="89" y="117.6">10u</text>
<text x="99.1" y="115.3">C2</text>
<text x="99.2" y="117.6">10u</text>
<text x="109.2" y="115.3">C3</text>
<text x="109.3" y="117.6">10u</text>
<text x="119.4" y="115.3">C4</text>
<text x="119.5" y="117.6">10u</text>
<text x="26.3" y="121.2">J3</text>
<text x="38.9" y="121.2">GND</text>
<text x="38.9" y="123.8">GND</text>
<text x="56.3" y="121.6">GND</text>
<text x="70.7" y="121.5">GPIODX</text>
<text x="87.2" y="125.5" transform="rotate(-90 87.2 125.5)">GND</text>
<text x="97.3" y="125.5" transform="rotate(-90 97.3 125.5)">GND</text>
<text x="107.5" y="125.5" transform="rotate(-90 107.5 125.5)">GND</text>
<text x="117.7" y="125.5" transform="rotate(-90 117.7 125.5)">GND</text>
<text x="38.9" y="128.9">GND</text>
<text x="38.9" y="126.3">GND</text>
<text x="39.3" y="132">+3V3</text>
</g>
</svg>
